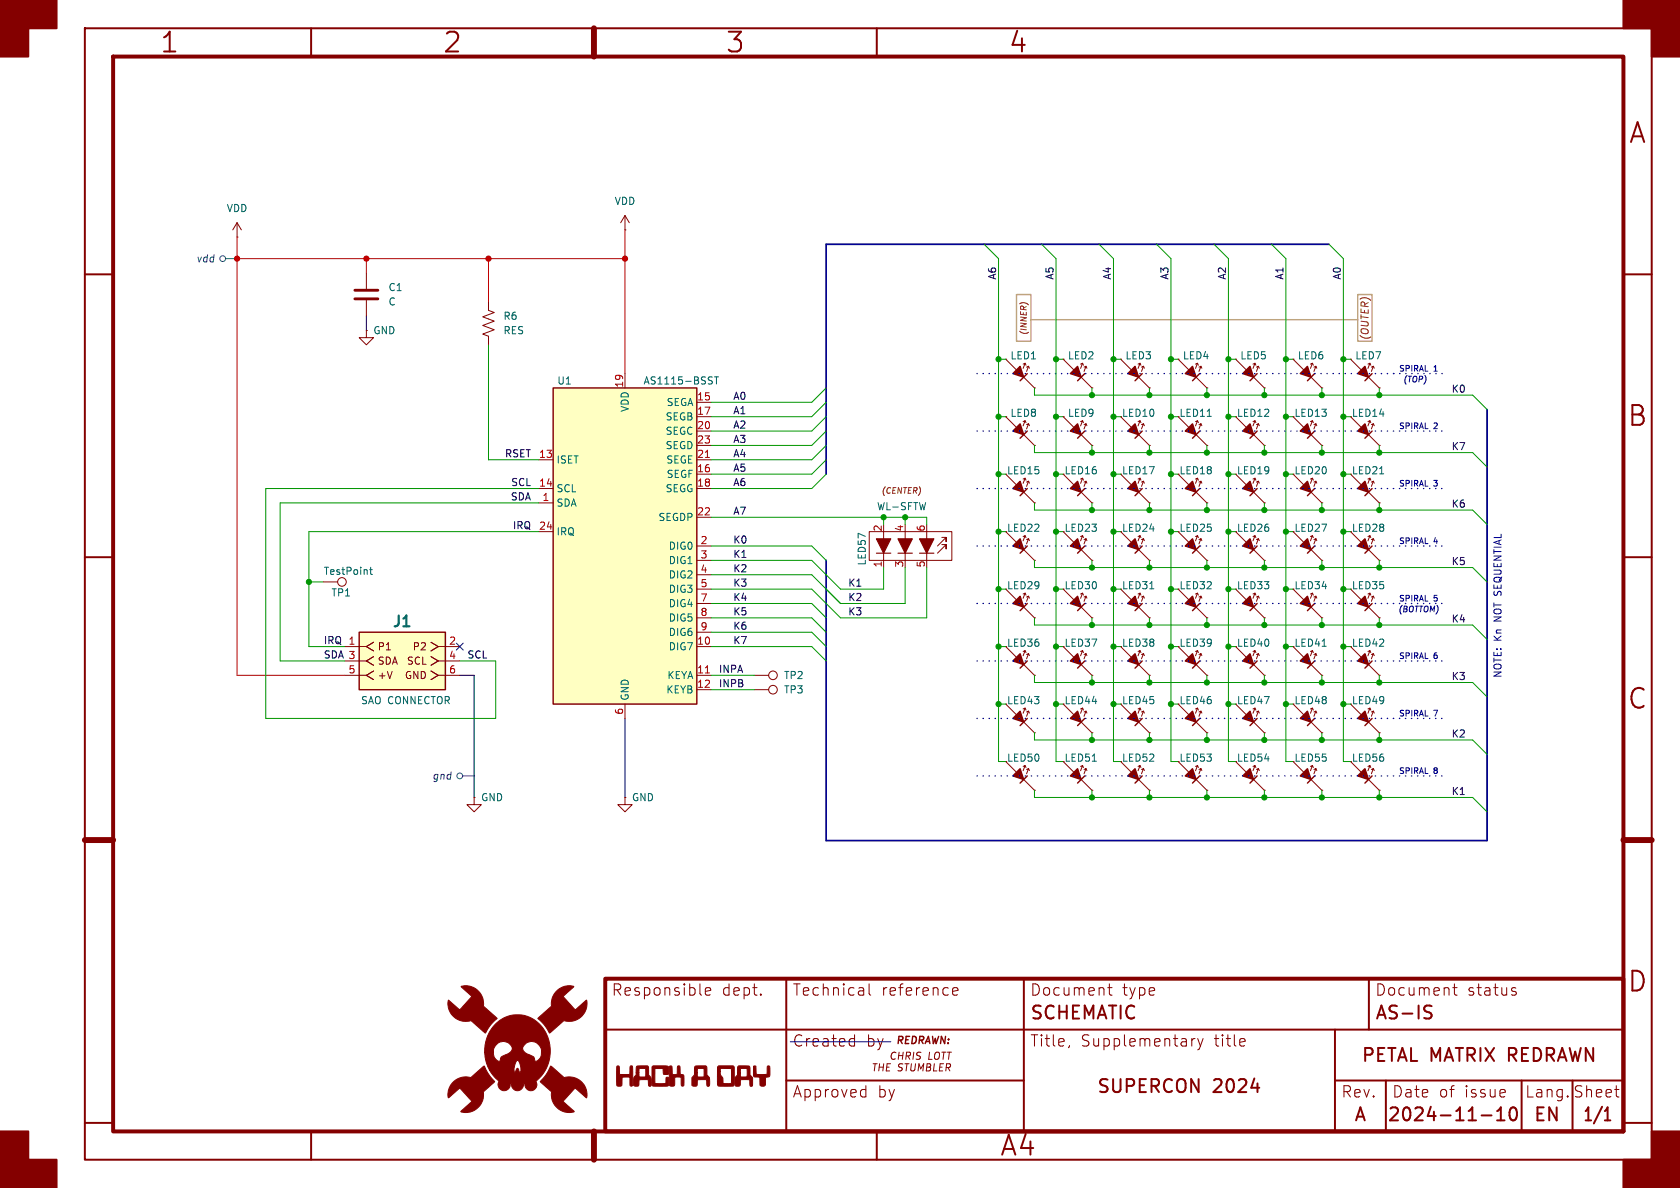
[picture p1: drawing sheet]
<svg xmlns="http://www.w3.org/2000/svg" width="297mm" height="210mm" viewBox="0 0 297 210" stroke-linecap="round" stroke-linejoin="round" font-family="sans-serif">
<g fill="none" stroke="#840000" stroke-width=".35">
<path d="M15 5h277v200h-277zM55 5v5M105 5v5M155 5v5M15 48.5h5M287 48.5h5M15 98.5h5M287 98.5h5M15 148.5h5M287 148.5h5M139 173v27M181 173v27"/>
<path d="M242 173v9M252.2 178.8a.84 .84 0 0 1 .9 .6 .59 .59 0 0 1-.4 .7h-.6M252.2 177.8l.9 .1M15 198.5h5M107 182h180M139 191h42M236 191h51M236 182v18M245 191v9M261.9 197.2h1.8M264.7 198.1h1.3M264.7 196.4l.6-.6v2.3"/>
<path d="M267.2 195.9a.55 .55 0 0 1 .9 .3 1.35 1.35 0 0 1-.5 1.9 .59 .59 0 0 1-.6-.5 1.8 1.8 0 0 1 .2-1.7zM269 191v9M278 191v9M283.7 198.1h1M283.7 196.4l.5-.6v2.3M287 198.5h5M55 200v5M105 200v5M155 200v5"/>
</g>
<path d="M20 10h267v190h-267zM107 173h180v27h-180z" fill="none" stroke="#840000" stroke-width=".7"/>
<path d="M105 5v5M15 148.5h5M287 148.5h5M105 200v5" fill="none" stroke="#840000" stroke-width="1.1"/>
<g fill="#840000" stroke="#840000" stroke-width=".35">
<path d="M0 0h10v5h-5v5h-5z"/>
<path d="M0 200h5v5h5v5h-10z"/>
<path d="M287 0h10v10h-5v-5h-5z"/>
<path d="M292 200h5v10h-10v-5h5z"/>
</g>
<g fill="none" stroke="#840000" stroke-width=".18">
<path d="M41.9 39.4l-.8 1.2M41.9 39.4v2.5M41.9 39.4l.8 1.2M41.9 41.9h.1M64.8 58.4v1.3h1.2l-1.2 1.3-1.3-1.3h1.3M64.8 58.4h.1M64.8 48.3v2.8M64.8 53.1v2.8M86.4 53.3v1.6l1 .3-2.1 .8 2.1 .8-2.1 .7 2.1 .8-2.1 .8 1.1 .3v1.6M177.8 73.7h.1M177.8 63.5h.1M177.8 63.5l1.9 1.9"/>
<path d="M177.8 73.7l1.9 1.9M180.9 74.5l.3-.1-.3 .9M180.9 64.4l.3-.2-.3 .9M181 66.7l1.9 1.9M181 76.8l1.9 1.9M181.2 74.4l.2 .3M181.2 64.2l.2 .4M181.5 75.1l.3-.2-.3 .9M181.5 64.9l.3-.2-.3 1M181.8 74.9l.2 .4M181.8 64.7l.2 .4M182.9 78.7h.1"/>
<path d="M182.9 68.6h.1M188 63.5h.1M188 73.7h.1M188 63.5l1.9 1.9M188 73.7l1.9 1.9M191 64.4l.4-.2-.4 .9M191 74.5l.4-.1-.4 .9M191.1 66.7l1.9 1.9M191.1 76.8l1.9 1.9M191.4 64.2l.1 .4M191.4 74.4l.1 .3M191.6 64.9l.4-.2-.4 1"/>
<path d="M191.6 75.1l.4-.2-.4 .9M192 64.7l.2 .4M192 74.9l.2 .4M193 68.6h.1M193 78.7h.1M198.1 63.5h.1M198.1 73.7l1.9 1.9M198.1 63.5l1.9 1.9M201.2 64.4l.3-.2-.3 .9M201.2 74.5l.3-.1-.3 .9M201.3 76.8l1.9 1.9M201.3 66.7l1.9 1.9"/>
<path d="M201.5 64.2l.2 .4M201.5 74.4l.2 .3M201.8 64.9l.4-.2-.4 1M201.8 75.1l.4-.2-.4 .9M202.2 64.7l.1 .4M202.2 74.9l.1 .4M203.2 68.6h.1M203.2 78.7h.1M208.3 63.5h.1M208.3 63.5l1.9 1.9M208.3 73.7l1.9 1.9M211.4 64.4l.3-.2-.3 .9"/>
<path d="M211.4 74.5l.3-.1-.3 .9M211.5 66.7l1.9 1.9M211.5 76.8l1.9 1.9M211.7 64.2l.2 .4M211.7 74.4l.2 .3M212 64.9l.3-.2-.3 1M212 75.1l.3-.2-.3 .9M212.3 64.7l.2 .4M212.3 74.9l.2 .4M213.4 68.6h.1M213.4 78.7h.1M218.4 63.5h.1"/>
<path d="M218.4 73.7l1.9 1.9M218.4 63.5l1.9 1.9M221.5 74.5l.4-.1-.4 .9M221.5 64.4l.4-.2-.4 .9M221.6 76.8l1.9 1.9M221.6 66.7l1.9 1.9M221.9 74.4l.1 .3M221.9 64.2l.1 .4M222.1 75.1l.4-.2-.4 .9M222.1 64.9l.4-.2-.4 1M222.5 74.9l.1 .4M222.5 64.7l.1 .4"/>
<path d="M223.5 78.7h.1M223.5 68.6h.1M228.6 63.5h.1M228.6 73.7l1.9 1.9M228.6 63.5l1.9 1.9M231.7 74.5l.3-.1-.3 .9M231.7 64.4l.3-.2-.3 .9M231.8 76.8l1.9 1.9M231.8 66.7l1.9 1.9M232 74.4l.2 .3M232 64.2l.2 .4M232.3 75.1l.3-.2-.3 .9"/>
<path d="M232.3 64.9l.3-.2-.3 1M232.6 74.9l.2 .4M232.6 64.7l.2 .4M233.7 78.7h.1M233.7 68.6h.1M238.8 63.5h.1M238.8 63.5l1.9 1.9M238.8 73.7l1.9 1.9M241.8 64.4l.4-.2-.4 .9M241.8 74.5l.4-.1-.4 .9M241.9 66.7l1.9 1.9M241.9 76.8l1.9 1.9"/>
<path d="M242.2 64.2l.1 .4M242.2 74.4l.1 .3M242.4 64.9l.4-.2-.4 1M242.4 75.1l.4-.2-.4 .9M242.8 64.7l.2 .4M242.8 74.9l.2 .4M243.8 68.6h.1M243.8 78.7h.1M153.7 94h14.6v5.1h-14.6zM156.2 94v6.3M160 94v5.1M163.8 94v5.1"/>
<path d="M166.5 96.3h.8v.7v-.7l-1.6 1.5M166.5 95h.8v.8v-.8l-1.6 1.5M177.8 83.8l1.9 1.9M177.8 94l1.9 1.9M180.9 84.7l.3-.2-.3 .9M180.9 94.8l.3-.1-.3 .9M181 87l1.9 1.9M181 97.2l1.9 1.9M181.2 84.5l.2 .4M181.2 94.7l.2 .3M181.5 85.2l.3-.1-.3 .9M181.5 95.4l.3-.2-.3 .9"/>
<path d="M181.8 85.1l.2 .3M181.8 95.2l.2 .4M182.9 88.9h.1M182.9 99.1h.1M188 83.8l1.9 1.9M188 94l1.9 1.9M191 94.8l.4-.1-.4 .9M191 84.7l.4-.2-.4 .9M191.1 87l1.9 1.9M191.1 97.2l1.9 1.9M191.4 94.7l.1 .3M191.4 84.5l.1 .4"/>
<path d="M191.6 95.4l.4-.2-.4 .9M191.6 85.2l.4-.1-.4 .9M192 95.2l.2 .4M192 85.1l.2 .3M193 99.1h.1M193 88.9h.1M198.1 94l1.9 1.9M198.1 83.8l1.9 1.9M201.2 84.7l.3-.2-.3 .9M201.2 94.8l.3-.1-.3 .9M201.3 97.2l1.9 1.9M201.3 87l1.9 1.9"/>
<path d="M201.5 84.5l.2 .4M201.5 94.7l.2 .3M201.8 85.2l.4-.1-.4 .9M201.8 95.4l.4-.2-.4 .9M202.2 85.1l.1 .3M202.2 95.2l.1 .4M203.2 88.9h.1M203.2 99.1h.1M208.3 83.8l1.9 1.9M208.3 94l1.9 1.9M211.4 94.8l.3-.1-.3 .9M211.4 84.7l.3-.2-.3 .9"/>
<path d="M211.5 87l1.9 1.9M211.5 97.2l1.9 1.9M211.7 94.7l.2 .3M211.7 84.5l.2 .4M212 95.4l.3-.2-.3 .9M212 85.2l.3-.1-.3 .9M212.3 95.2l.2 .4M212.3 85.1l.2 .3M213.4 99.1h.1M213.4 88.9h.1M218.4 83.8l1.9 1.9M218.4 94l1.9 1.9"/>
<path d="M221.5 84.7l.4-.2-.4 .9M221.5 94.8l.4-.1-.4 .9M221.6 87l1.9 1.9M221.6 97.2l1.9 1.9M221.9 84.5l.1 .4M221.9 94.7l.1 .3M222.1 85.2l.4-.1-.4 .9M222.1 95.4l.4-.2-.4 .9M222.5 85.1l.1 .3M222.5 95.2l.1 .4M223.5 88.9h.1M223.5 99.1h.1"/>
<path d="M228.6 94l1.9 1.9M228.6 83.8l1.9 1.9M231.7 84.7l.3-.2-.3 .9M231.7 94.8l.3-.1-.3 .9M231.8 87l1.9 1.9M231.8 97.2l1.9 1.9M232 84.5l.2 .4M232 94.7l.2 .3M232.3 85.2l.3-.1-.3 .9M232.3 95.4l.3-.2-.3 .9M232.6 85.1l.2 .3M232.6 95.2l.2 .4"/>
<path d="M233.7 88.9h.1M233.7 99.1h.1M238.8 83.8l1.9 1.9M238.8 94l1.9 1.9M241.8 94.8l.4-.1-.4 .9M241.8 84.7l.4-.2-.4 .9M241.9 97.2l1.9 1.9M241.9 87l1.9 1.9M242.2 94.7l.1 .3M242.2 84.5l.1 .4M242.4 95.4l.4-.2-.4 .9M242.4 85.2l.4-.1-.4 .9"/>
<path d="M242.8 95.2l.2 .4M242.8 85.1l.2 .3M243.8 99.1h.1M243.8 88.9h.1M57.1 102.9h2.6M133.3 119.4h2.6M177.8 114.3l1.9 1.9M177.8 104.1l1.9 1.9M180.9 115.2l.3-.2-.3 .9M180.9 105l.3-.1-.3 .9M181 117.5l1.9 1.9M181 107.3l1.9 1.9"/>
<path d="M181.2 115l.2 .4M181.2 104.9l.2 .3M181.5 115.7l.3-.2-.3 1M181.5 105.5l.3-.1-.3 .9M181.8 115.5l.2 .4M181.8 105.4l.2 .3M182.9 119.4h.1M182.9 109.2h.1M188 104.1l1.9 1.9M188 114.3l1.9 1.9M191 105l.4-.1-.4 .9M191 115.2l.4-.2-.4 .9"/>
<path d="M191.1 107.3l1.9 1.9M191.1 117.5l1.9 1.9M191.4 104.9l.1 .3M191.4 115l.1 .4M191.6 105.5l.4-.1-.4 .9M191.6 115.7l.4-.2-.4 1M192 105.4l.2 .3M192 115.5l.2 .4M193 109.2h.1M193 119.4h.1M198.1 114.3l1.9 1.9M198.1 104.1l1.9 1.9"/>
<path d="M201.2 105l.3-.1-.3 .9M201.2 115.2l.3-.2-.3 .9M201.3 117.5l1.9 1.9M201.3 107.3l1.9 1.9M201.5 104.9l.2 .3M201.5 115l.2 .4M201.8 105.5l.4-.1-.4 .9M201.8 115.7l.4-.2-.4 1M202.2 105.4l.1 .3M202.2 115.5l.1 .4M203.2 109.2h.1M203.2 119.4h.1"/>
<path d="M208.3 104.1l1.9 1.9M208.3 114.3l1.9 1.9M211.4 105l.3-.1-.3 .9M211.4 115.2l.3-.2-.3 .9M211.5 107.3l1.9 1.9M211.5 117.5l1.9 1.9M211.7 104.9l.2 .3M211.7 115l.2 .4M212 105.5l.3-.1-.3 .9M212 115.7l.3-.2-.3 1M212.3 105.4l.2 .3M212.3 115.5l.2 .4"/>
<path d="M213.4 109.2h.1M213.4 119.4h.1M218.4 114.3l1.9 1.9M218.4 104.1l1.9 1.9M221.5 115.2l.4-.2-.4 .9M221.5 105l.4-.1-.4 .9M221.6 117.5l1.9 1.9M221.6 107.3l1.9 1.9M221.9 115l.1 .4M221.9 104.9l.1 .3M222.1 115.7l.4-.2-.4 1M222.1 105.5l.4-.1-.4 .9"/>
<path d="M222.5 115.5l.1 .4M222.5 105.4l.1 .3M223.5 119.4h.1M223.5 109.2h.1M228.6 114.3l1.9 1.9M228.6 104.1l1.9 1.9M231.7 105l.3-.1-.3 .9M231.7 115.2l.3-.2-.3 .9M231.8 117.5l1.9 1.9M231.8 107.3l1.9 1.9M232 104.9l.2 .3M232 115l.2 .4"/>
<path d="M232.3 105.5l.3-.1-.3 .9M232.3 115.7l.3-.2-.3 1M232.6 105.4l.2 .3M232.6 115.5l.2 .4M233.7 109.2h.1M233.7 119.4h.1M238.8 104.1l1.9 1.9M238.8 114.3l1.9 1.9M241.8 115.2l.4-.2-.4 .9M241.8 105l.4-.1-.4 .9M241.9 107.3l1.9 1.9M241.9 117.5l1.9 1.9"/>
<path d="M242.2 115l.1 .4M242.2 104.9l.1 .3M242.4 115.7l.4-.2-.4 1M242.4 105.5l.4-.1-.4 .9M242.8 115.5l.2 .4M242.8 105.4l.2 .3M243.8 119.4h.1M243.8 109.2h.1M133.3 121.9h2.6M177.8 134.6l1.9 1.9M177.8 124.5l1.9 1.9M180.9 135.5l.3-.2-.3 .9"/>
<path d="M180.9 125.3l.3-.1-.3 .9M181 137.8l1.9 1.9M181 127.6l1.9 1.9M181.2 135.3l.2 .4M181.2 125.2l.2 .3M181.5 136l.3-.1-.3 .9M181.5 125.9l.3-.2-.3 .9M181.8 135.9l.2 .3M181.8 125.7l.2 .4M182.9 139.7h.1M182.9 129.5h.1M188 124.5l1.9 1.9"/>
<path d="M188 134.6l1.9 1.9M191 125.3l.4-.1-.4 .9M191 135.5l.4-.2-.4 .9M191.1 127.6l1.9 1.9M191.1 137.8l1.9 1.9M191.4 125.2l.1 .3M191.4 135.3l.1 .4M191.6 125.9l.4-.2-.4 .9M191.6 136l.4-.1-.4 .9M192 125.7l.2 .4M192 135.9l.2 .3M193 129.5h.1"/>
<path d="M193 139.7h.1M198.1 124.5l1.9 1.9M198.1 134.6l1.9 1.9M201.2 135.5l.3-.2-.3 .9M201.2 125.3l.3-.1-.3 .9M201.3 127.6l1.9 1.9M201.3 137.8l1.9 1.9M201.5 135.3l.2 .4M201.5 125.2l.2 .3M201.8 136l.4-.1-.4 .9M201.8 125.9l.4-.2-.4 .9M202.2 135.9l.1 .3"/>
<path d="M202.2 125.7l.1 .4M203.2 139.7h.1M203.2 129.5h.1M208.3 124.5l1.9 1.9M208.3 134.6l1.9 1.9M211.4 135.5l.3-.2-.3 .9M211.4 125.3l.3-.1-.3 .9M211.5 137.8l1.9 1.9M211.5 127.6l1.9 1.9M211.7 135.3l.2 .4M211.7 125.2l.2 .3M212 136l.3-.1-.3 .9"/>
<path d="M212 125.9l.3-.2-.3 .9M212.3 135.9l.2 .3M212.3 125.7l.2 .4M213.4 139.7h.1M213.4 129.5h.1M218.4 134.6l1.9 1.9M218.4 124.5l1.9 1.9M221.5 125.3l.4-.1-.4 .9M221.5 135.5l.4-.2-.4 .9M221.6 137.8l1.9 1.9M221.6 127.6l1.9 1.9M221.9 125.2l.1 .3"/>
<path d="M221.9 135.3l.1 .4M222.1 125.9l.4-.2-.4 .9M222.1 136l.4-.1-.4 .9M222.5 125.7l.1 .4M222.5 135.9l.1 .3M223.5 129.5h.1M223.5 139.7h.1M228.6 124.5l1.9 1.9M228.6 134.6l1.9 1.9M231.7 135.5l.3-.2-.3 .9M231.7 125.3l.3-.1-.3 .9M231.8 127.6l1.9 1.9"/>
<path d="M231.8 137.8l1.9 1.9M232 135.3l.2 .4M232 125.2l.2 .3M232.3 136l.3-.1-.3 .9M232.3 125.9l.3-.2-.3 .9M232.6 135.9l.2 .3M232.6 125.7l.2 .4M233.7 139.7h.1M233.7 129.5h.1M238.8 124.5l1.9 1.9M238.8 134.6l1.9 1.9M241.8 125.3l.4-.1-.4 .9"/>
<path d="M241.8 135.5l.4-.2-.4 .9M241.9 127.6l1.9 1.9M241.9 137.8l1.9 1.9M242.2 125.2l.1 .3M242.2 135.3l.1 .4M242.4 125.9l.4-.2-.4 .9M242.4 136l.4-.1-.4 .9M242.8 125.7l.2 .4M242.8 135.9l.2 .3M243.8 129.5h.1M243.8 139.7h.1M83.8 141v1.2h1.3l-1.3 1.3-1.3-1.3h1.3"/>
<path d="M83.8 141h.1M110.5 141v1.2h1.3l-1.3 1.3-1.3-1.3h1.3M110.5 141h.1M124.7 175.3l.9-.2-.1-.4-.5-.1-.3 .3 .1 .9 .2 .1 .5-.1M134.5 175.7l.1 .1-.1 .1M134.5 175.7l-.1 .1 .1 .1M134.5 175.7v.2M153.6 173.9v1.7l.3 .3M168.4 175.3l1-.2-.1-.4-.6-.1-.3 .3 .1 .9 .2 .1 .6-.1M195.8 174.6h.8M196.1 173.9v1.7l.1 .2 .4 .1M256.8 174.6h.8"/>
<path d="M257.1 173.9v1.7l.1 .2 .4 .1M267.5 175.3l.5 .1 .1 .2-.3 .3h-.4M267.5 174.6l.5 .1M150.5 183.6l.6 .1M151.1 182.9v2M151.1 184.8l-.6 .1M152.5 192.6l.6 .1M153.1 191.9v2M153.1 193.8l-.6 .1M189.1 184.8l-.2 .4M210.7 183.6v1.3M211.3 183.6a.51 .51 0 0 0-.6 .4"/>
<path d="M211.7 183.6l.5 1.3M212.2 184.9l-.2 .5-.3 .2M212.7 183.6l-.5 1.3M219.8 183.6l.2 .1 .1 .4-.9 .2M220 184.8l-.2 .1M285.5 192.6h.7M286 193.9h.2"/>
<circle cx="60.5" cy="102.9" r=".76"/>
<circle cx="136.7" cy="119.4" r=".76"/>
<circle cx="136.7" cy="121.9" r=".76"/>
</g>
<g fill="none" stroke="#840000" stroke-width=".25">
<path d="M181.6 76.2l-1.3 1.3M181.6 66l-1.3 1.3M191.8 66l-1.3 1.3M191.8 76.2l-1.3 1.3M201.9 76.2l-1.2 1.3M201.9 66l-1.2 1.3M212.1 66l-1.3 1.3M212.1 76.2l-1.3 1.3M222.2 76.2l-1.2 1.3M222.2 66l-1.2 1.3M232.4 66l-1.3 1.3M232.4 76.2l-1.3 1.3"/>
<path d="M242.6 66l-1.3 1.3M242.6 76.2l-1.3 1.3M181.6 96.5l-1.3 1.3M181.6 86.4l-1.3 1.2M191.8 86.4l-1.3 1.2M191.8 96.5l-1.3 1.3M201.9 96.5l-1.2 1.3M201.9 86.4l-1.2 1.2M212.1 86.4l-1.3 1.2M212.1 96.5l-1.3 1.3M222.2 86.4l-1.2 1.2M222.2 96.5l-1.2 1.3"/>
<path d="M232.4 86.4l-1.3 1.2M232.4 96.5l-1.3 1.3M242.6 86.4l-1.3 1.2M242.6 96.5l-1.3 1.3M181.6 116.8l-1.3 1.3M181.6 106.7l-1.3 1.3M191.8 106.7l-1.3 1.3M191.8 116.8l-1.3 1.3M201.9 106.7l-1.2 1.3M201.9 116.8l-1.2 1.3M212.1 106.7l-1.3 1.3M212.1 116.8l-1.3 1.3"/>
<path d="M222.2 116.8l-1.2 1.3M222.2 106.7l-1.2 1.3M232.4 116.8l-1.3 1.3M232.4 106.7l-1.3 1.3M242.6 106.7l-1.3 1.3M242.6 116.8l-1.3 1.3M181.6 127l-1.3 1.3M181.6 137.2l-1.3 1.2M191.8 127l-1.3 1.3M191.8 137.2l-1.3 1.2M201.9 137.2l-1.2 1.2M201.9 127l-1.2 1.3"/>
<path d="M212.1 127l-1.3 1.3M212.1 137.2l-1.3 1.2M222.2 127l-1.2 1.3M222.2 137.2l-1.2 1.2M232.4 137.2l-1.3 1.2M232.4 127l-1.3 1.3M242.6 127l-1.3 1.3M242.6 137.2l-1.3 1.2"/>
</g>
<g fill="#840000" stroke="#840000" stroke-width=".25">
<path d="M219.7 76.2l1.3-1.3 .6 1.9z"/>
<path d="M229.9 76.2l1.2-1.3 .7 1.9z"/>
<path d="M219.7 86.4l1.3-1.3 .6 1.9z"/>
<path d="M229.9 86.4l1.2-1.3 .7 1.9z"/>
<path d="M209.5 66l1.3-1.2 .7 1.9z"/>
<path d="M209.5 76.2l1.3-1.3 .7 1.9z"/>
<path d="M189.2 66l1.3-1.2 .6 1.9z"/>
<path d="M199.4 66l1.3-1.2 .6 1.9z"/>
<path d="M199.4 76.2l1.3-1.3 .6 1.9z"/>
<path d="M189.2 76.2l1.3-1.3 .6 1.9z"/>
<path d="M179.1 116.8l1.2-1.2 .7 1.9z"/>
<path d="M189.2 106.7l1.3-1.3 .6 1.9z"/>
<path d="M180.3 85.1l.7 1.9-1.9-.6z"/>
<path d="M179.1 96.5l1.2-1.2 .7 1.9z"/>
<path d="M189.2 116.8l1.3-1.2 .6 1.9z"/>
<path d="M179.1 106.7l1.2-1.3 .7 1.9z"/>
<path d="M179.1 76.2l1.2-1.3 .7 1.9z"/>
<path d="M219.7 116.8l1.3-1.2 .6 1.9z"/>
<path d="M199.4 106.7l1.3-1.3 .6 1.9z"/>
<path d="M209.5 106.7l1.3-1.3 .7 1.9z"/>
<path d="M219.7 106.7l1.3-1.3 .6 1.9z"/>
<path d="M209.5 137.2l1.3-1.3 .7 1.9z"/>
<path d="M200.7 135.9l.6 1.9-1.9-.6z"/>
<path d="M209.5 96.5l1.3-1.2 .7 1.9z"/>
<path d="M189.2 96.5l1.3-1.2 .6 1.9z"/>
<path d="M199.4 86.4l1.3-1.3 .6 1.9z"/>
<path d="M189.2 86.4l1.3-1.3 .6 1.9z"/>
<path d="M199.4 96.5l1.3-1.2 .6 1.9z"/>
<path d="M209.5 86.4l1.3-1.3 .7 1.9z"/>
<path d="M219.7 66l1.3-1.2 .6 1.9z"/>
<path d="M240 66l1.3-1.2 .6 1.9z"/>
<path d="M229.9 66l1.2-1.2 .7 1.9z"/>
<path d="M229.9 96.5l1.2-1.2 .7 1.9z"/>
<path d="M221 95.3l.6 1.9-1.9-.7z"/>
<path d="M199.4 127l1.3-1.3 .6 1.9z"/>
<path d="M209.5 127l1.3-1.3 .7 1.9z"/>
<path d="M240 127l1.3-1.3 .6 1.9z"/>
<path d="M240 137.2l1.3-1.3 .6 1.9z"/>
<path d="M180.3 135.9l.7 1.9-1.9-.6z"/>
<path d="M189.2 127l1.3-1.3 .6 1.9z"/>
<path d="M189.2 137.2l1.3-1.3 .6 1.9z"/>
<path d="M179.1 127l1.2-1.3 .7 1.9z"/>
<path d="M200.7 115.6l.6 1.9-1.9-.7z"/>
<path d="M209.5 116.8l1.3-1.2 .7 1.9z"/>
<path d="M240 96.5l1.3-1.2 .6 1.9z"/>
<path d="M229.9 137.2l1.2-1.3 .7 1.9z"/>
<path d="M221 125.7l.6 1.9-1.9-.6z"/>
<path d="M229.9 127l1.2-1.3 .7 1.9z"/>
<path d="M219.7 137.2l1.3-1.3 .6 1.9z"/>
<path d="M240 86.4l1.3-1.3 .6 1.9z"/>
<path d="M229.9 106.7l1.2-1.3 .7 1.9z"/>
<path d="M240 76.2l1.3-1.3 .6 1.9z"/>
<path d="M179.1 66l1.2-1.2 .7 1.9z"/>
<path d="M240 116.8l1.3-1.2 .6 1.9z"/>
<path d="M229.9 116.8l1.2-1.2 .7 1.9z"/>
<path d="M241.3 105.4l.6 1.9-1.9-.6z"/>
</g>
<path d="M213.4 73.6h.7M243.9 83.8h.7M65.3 100.7h.5M65.5 100.3v1.1l.3 .1M203.3 104.1h.7M233.7 114.2h.8M193.1 134.6h.7" fill="none" stroke="#006464" stroke-width=".18"/>
<g fill="#840000" stroke="#840000" stroke-width=".18">
<path d="M81.5 174.4l1-.2 1.1 .3 .7 .4 .7 .8a3.8 3.8 0 0 1 .5 2.2l2.4 2.1-1 .9-.8 1.2a.34 .34 0 0 1-.4 .5l-1.7-1.6a.99 .99 0 0 0-1.4-.5h-.8l-.7-.2a3 3 0 0 1-1.8-3.5l1.6 1.4a.36 .36 0 0 0 .4 .3 .36 .36 0 0 0 .3-.3l1.5-1.7a.33 .33 0 0 0 .2-.3 .33 .33 0 0 0-.2-.3z"/>
<path d="M97.3 188.5l2.5 2a3.2 3.2 0 0 1 2.6 .4l.9 1a2.92 2.92 0 0 1 .4 2.2l-2-1.7-2.1 2.2a.29 .29 0 0 0 .3 .4l1.2 1.1a.35 .35 0 0 1 .4 .5l-1 .1-.8-.2a3.2 3.2 0 0 1-2.2-3.1v-.4l-1.6-1.4a.43 .43 0 0 1-.3-.5l1-1.2z"/>
<path d="M98.4 175.2a2.84 2.84 0 0 1 3-.8l-1.8 1.7 2 2.3a.27 .27 0 0 0 .3 .1 .27 .27 0 0 0 .1-.3l1.7-1.4v1.2l-.3 .9-.6 .8-.9 .6a3.3 3.3 0 0 1-2.3 .2l-1.9 1.6a.6 .6 0 0 1-.6 .5l-.9-1.5-1.1-1.1 2.1-1.9a.52 .52 0 0 0 .3-.7l.2-1.2z"/>
<path d="M80.1 191.3a3.6 3.6 0 0 1 3.2-.9l2.3-2 .7 1.4 .8 1.1a.28 .28 0 0 1 .3 .2 .28 .28 0 0 1-.1 .3l-1.8 1.6-.1 1.1-.1 .6a3 3 0 0 1-3.8 1.8l1.9-1.8-2.1-2.3-2 1.7-.1-.6 .1-1 .4-.7z"/>
<path d="M87.7 181l.8-.7 1.2-.6 1-.3h1.5l1.1 .3 1.1 .6 1.6 1.5 .7 1.2 .4 1.2 .2 1.5-.1 1.2-.3 1.3-.6 1.2-1.6 1.8 .1 .1a1.07 1.07 0 0 1-.8 1.5 1.07 1.07 0 0 1-1.2-1.3h-.2a1.11 1.11 0 0 1-1.1 1.3 1.11 1.11 0 0 1-1.1-1.2l-.2-.1a1.08 1.08 0 0 1-.7 1.2 1.08 1.08 0 0 1-1.2-.4 1.25 1.25 0 0 1-.1-1.2l-1-.9-.6-1h4.3l.1 .4 .2-.3a.3 .3 0 0 1 .3-.4 .3 .3 0 0 1 .2 .4l.2 .3a2 2 0 0 0-.4-2.1h-.1l-.3 .4-.2 1.3h-4.3l-.7-1.5-.2-1.7h1.5v.2a1.28 1.28 0 0 0 1.2 1.4 1.37 1.37 0 0 1 1.2-1.2l.8-.6 .2-.5h1.8a1.9 1.9 0 0 0 1.5 1.3h.1a.87 .87 0 0 1 .6 1 1.36 1.36 0 0 0 1.1-1.8l-.2-.8a1.67 1.67 0 0 0-2.7-.4l-.4 .7-1.8-.1a1.72 1.72 0 0 0-2.4-.9l-.7 .7-.2 .4-.1 .6h-1.5l.1-1.4 .4-1.4 .6-1.2z"/>
<path d="M133.2 188.5h.4l.1 .9a.4 .4 0 0 0 .1 .5 .4 .4 0 0 0 .5 .1h.4a.77 .77 0 0 0 .9-.2v-1a.26 .26 0 0 1 .3-.4 .26 .26 0 0 1 .2 .4v.4a1.07 1.07 0 0 1-.2 1.2h-.1a.38 .38 0 0 0-.5 .1 .38 .38 0 0 0 0 .4v.9l-.2 .2h-.5l-.2-.2-.1-1.3-.3-.1a.55 .55 0 0 1-.8-.4z"/>
<path d="M127 188.4h2.6l.2 .2v3.1a.47 .47 0 0 1-.7 .3l-2.2-.1-.1-.3v-2.2h.5a1.5 1.5 0 0 0 .5 1.2l.1 .9h1.4v-2.6h-1.9l-.1 .5h-.5v-.8z"/>
<path d="M115.4 188.5l.1-.1h2.2a.49 .49 0 0 1 .5 .2 .49 .49 0 0 1 0 .5v.6a.62 .62 0 0 1-.9 .2l-.1-1h-1.4v2.5a1.01 1.01 0 0 0 1 .2l.8-.1a.87 .87 0 0 0 .1-.9 .25 .25 0 0 1 .4-.2 .25 .25 0 0 1 .1 .3v1.1l-.1 .2h-2.7l-.1-1v-2.4z"/>
<path d="M118.4 188.5a.29 .29 0 0 1 .4 0 .29 .29 0 0 1 0 .3v1.1l.4 .1a.4 .4 0 0 0 .5-.1 .4 .4 0 0 0 0-.5v-.7a.25 .25 0 0 1 .2-.3 .25 .25 0 0 1 .3 .1v.7a.54 .54 0 0 0 .3 .8 .42 .42 0 0 1 .4 .2 .42 .42 0 0 1 0 .4v.9a.3 .3 0 0 1-.2 .5 .3 .3 0 0 1-.3-.4v-1.1l-.2-.1-.9 .1v.9a.53 .53 0 0 1-.3 .7 .53 .53 0 0 1-.7-.3z"/>
<path d="M122.9 188.5l1.9-.1 .2 .3v1.3a1.08 1.08 0 0 1 .5 1.3 .49 .49 0 0 1-.4 .7l-.1-.2-.1-.9h-1.1a.38 .38 0 0 0-.5 0 .38 .38 0 0 0 0 .5 .51 .51 0 0 1-.3 .6 .51 .51 0 0 1-.6-.1h-.1v-1.4l.5-.5v-.4h.5v.4a.28 .28 0 0 0 .1 .4 .28 .28 0 0 0 .3 0l.8-.1v-1.4h-.5a.53 .53 0 0 0-.7 .1v.6h-.5z"/>
<path d="M109.1 188.5a.3 .3 0 0 1 .4 0 .3 .3 0 0 1 0 .4v1l1 .1a.75 .75 0 0 0 .8-.2l.1-1.1a.24 .24 0 0 1 .1-.3 .24 .24 0 0 1 .3 .1l.1 3.4a.32 .32 0 0 1-.5 0 .32 .32 0 0 1 0-.4v-1l-1.2-.1-.2 .1v1.1a.5 .5 0 0 1-.4 .5 .5 .5 0 0 1-.5-.2z"/>
<path d="M130.5 188.5l1.5-.1a.48 .48 0 0 1 .6 .2 .48 .48 0 0 1 0 .6v.8l.4 .5v1a.34 .34 0 0 1 .1 .4 .34 .34 0 0 1-.5 .1l-.1-1a.7 .7 0 0 0-.8-.2h-.4a.3 .3 0 0 0-.4 .1 .3 .3 0 0 0 0 .4 .53 .53 0 0 1-.5 .7 .53 .53 0 0 1-.5-.8v-.7l.5-.5v-.4h.5v.8h1.1l.1-1.2a.29 .29 0 0 0-.1-.3 .29 .29 0 0 0-.3 0h-.8v.7h-.5z"/>
<path d="M112.6 188.5l1.9-.1 .1 .2 .1 .7a1.31 1.31 0 0 0 .3 1.1l.2 .9a.46 .46 0 0 1-.4 .7l-.1-.2-.1-.9h-1.1a.38 .38 0 0 0-.5 0 .38 .38 0 0 0 0 .5 .51 .51 0 0 1-.3 .6 .51 .51 0 0 1-.6-.1l-.1-.7a1.06 1.06 0 0 1 .5-1.2v-.4h.5v.4a.28 .28 0 0 0 0 .4 .28 .28 0 0 0 .4 0l.7-.1v-1.4h-.4a.53 .53 0 0 0-.7 .1v.6h-.5z"/>
</g>
<path d="M154.9 97.8h2.6M158.7 97.8h2.6M162.6 97.8h2.5" fill="none" stroke="#840000" stroke-width=".2"/>
<g fill="#840000" stroke="#840000" stroke-width=".2">
<path d="M162.6 95.3h2.5l-1.3 2.5z"/>
<path d="M158.7 95.3h2.6l-1.3 2.5z"/>
<path d="M154.9 95.3h2.6l-1.3 2.5z"/>
</g>
<path d="M62.7 52.8h4.1M62.7 51.3h4.1" fill="none" stroke="#840000" stroke-width=".51"/>
<path d="M63.5 111.8h15.2v10.1h-15.2z" fill="#ffffc2"/>
<path d="M63.5 111.8h15.2v10.1h-15.2z" fill="none" stroke="#840000" stroke-width=".25"/>
<g fill="none" stroke="#840000" stroke-width=".18">
<path d="M61 119.4h3.8M61 116.8h3.8M61 114.3h3.8M64.8 119.4l1.2 .7M64.8 116.8l1.2 .8M64.8 114.3l1.2 .8M66 118.6l-1.2 .8M66 116.1l-1.2 .7M66 113.5l-1.2 .8M76.2 118.6l1.3 .8M76.2 116.1l1.3 .7M76.2 113.5l1.3 .8"/>
<path d="M77.5 119.4h3.8M77.5 116.8h3.8M77.5 114.3h3.8M77.5 119.4l-1.3 .7M77.5 116.8l-1.3 .8M77.5 114.3l-1.3 .8"/>
</g>
<path d="M97.8 68.6h25.4v55.9h-25.4z" fill="#ffffc2"/>
<path d="M97.8 68.6h25.4v55.9h-25.4z" fill="none" stroke="#840000" stroke-width=".25"/>
<g fill="none" stroke="#840000" stroke-width=".18">
<path d="M110.5 38.1v2.5M110.5 38.1l-.8 1.3M110.5 38.1l.8 1.3M110.5 40.6h.1M110.5 66v2.6M123.2 71.1h2.5M123.2 73.7h2.5M123.2 76.2h2.5M123.2 78.7h2.5M95.2 88.9h2.6M95.2 81.3h2.6M95.2 86.4h2.6"/>
<path d="M95.2 94h2.6M123.2 81.3h2.5M123.2 86.4h2.5M123.2 83.8h2.5M123.2 96.5h2.5M123.2 91.4h2.5M123.2 99.1h2.5M123.2 114.3h2.5M123.2 119.4h2.5M123.2 101.6h2.5M123.2 104.1h2.5M123.2 106.7h2.5"/>
<path d="M123.2 109.2h2.5M123.2 111.8h2.5M110.5 124.5v2.5M123.2 121.9h2.5"/>
</g>
<path d="M124.7 80.9h.7M124.7 119h.7" fill="none" stroke="#a90000" stroke-width=".18"/>
<path d="M125.7 67.3l.2 .2-.2 .4M125.8 66.6l.1 .1M126.3 66.6h.7M126.7 66.6v1.3" fill="none" stroke="#006464" stroke-width=".18"/>
<g fill="none" stroke="#484848" stroke-width=".18">
<path d="M39.9 45.7h2M81.8 137.2h2"/>
<circle cx="39.4" cy="45.7" r=".51"/>
<circle cx="81.3" cy="137.2" r=".51"/>
</g>
<path d="M179.7 52.1h2.5v8.2h-2.5zM240 52.1h2.6v8.2h-2.6z" fill="none" stroke="#bea47d" stroke-width=".25"/>
<path d="M172.7 76.2h82.6M172.7 66h73.7M246.4 66h8.9M172.7 86.4h82.6M172.7 96.5h82.6M172.7 116.8h82.6M172.7 106.7h82.6M172.7 137.2h82.6M172.7 127h82.6" fill="none" stroke="#00f" stroke-width=".25" stroke-dasharray=".1 1"/>
<path d="M182.2 56.5h57.8" fill="none" stroke="#bfa680" stroke-width=".25"/>
<path d="M139.7 184.2h17.8" fill="none" stroke="#0000c2" stroke-width=".18"/>
<path d="M234.9 43.2h-88.9v40.6M262.9 72.4v76.2h-116.9v-49.5" fill="none" stroke="#000084" stroke-width=".3"/>
<g fill="none" stroke="#009600" stroke-width=".18">
<path d="M174 43.2l2.5 2.5v88.9h1.3M184.1 43.2l2.6 2.5v88.9h1.3M194.3 43.2l2.5 2.5v88.9h1.3M204.5 43.2l2.5 2.5v88.9h1.3M214.6 43.2l2.6 2.5v88.9h1.2M224.8 43.2l2.5 2.5v88.9h1.3M234.9 43.2l2.6 2.5v88.9h1.3M86.4 61v20.3h8.8M146 78.7l-2.5 2.6h-17.8M146 76.2l-2.5 2.5h-17.8M146 71.1l-2.5 2.6h-17.8M146 68.6l-2.5 2.5h-17.8"/>
<path d="M146 73.7l-2.5 2.5h-17.8M176.5 73.7h1.3M176.5 63.5h1.3M182.9 78.7v1.3h77.4l2.6 2.6M182.9 68.6v1.3h77.4l2.6 2.5M186.7 73.7h1.3M186.7 63.5h1.3M193 68.6v1.3M193 78.7v1.3M196.8 73.7h1.3M196.8 63.5h1.3M203.2 68.6v1.3"/>
<path d="M203.2 78.7v1.3M207 73.7h1.3M207 63.5h1.3M213.4 68.6v1.3M213.4 78.7v1.3M217.2 73.7h1.2M217.2 63.5h1.2M223.5 68.6v1.3M223.5 78.7v1.3M227.3 73.7h1.3M227.3 63.5h1.3M233.7 68.6v1.3"/>
<path d="M233.7 78.7v1.3M237.5 73.7h1.3M237.5 63.5h1.3M243.8 68.6v1.3M243.8 78.7v1.3M95.2 94h-40.6v20.3h6.4M95.2 86.4h-48.2v40.6h40.6v-10.2h-6.3M95.2 88.9h-45.7v27.9h11.5M125.7 99.1h17.8l5.1 5h7.6v-3.8M125.7 96.5h17.8l2.5 2.6M125.7 91.4h38.1v1.3M146 83.8l-2.5 2.6h-17.8"/>
<path d="M146 81.3l-2.5 2.5h-17.8M156.2 91.4v1.3M160 91.4v1.3M176.5 94h1.3M176.5 83.8h1.3M182.9 88.9v1.3h77.4l2.6 2.5M182.9 99.1v1.2h77.4l2.6 2.6M186.7 94h1.3M186.7 83.8h1.3M193 88.9v1.3M193 99.1v1.2M196.8 94h1.3"/>
<path d="M196.8 83.8h1.3M203.2 88.9v1.3M203.2 99.1v1.2M207 94h1.3M207 83.8h1.3M213.4 88.9v1.3M213.4 99.1v1.2M217.2 94h1.2M217.2 83.8h1.2M223.5 88.9v1.3M223.5 99.1v1.2M227.3 94h1.3"/>
<path d="M227.3 83.8h1.3M233.7 88.9v1.3M233.7 99.1v1.2M237.5 94h1.3M237.5 83.8h1.3M243.8 88.9v1.3M243.8 99.1v1.2M54.6 102.9h2.5M125.7 114.3h17.8l2.5 2.5M125.7 106.7h17.8l2.5 2.5M125.7 111.8h17.8l2.5 2.5M125.7 109.2h17.8l2.5 2.6"/>
<path d="M125.7 119.4h7.6M160 100.3v6.4h-11.4l-5.1-5.1h-17.8M163.8 100.3v8.9h-15.2l-5.1-5.1h-17.8M176.5 114.3h1.3M176.5 104.1h1.3M182.9 109.2v1.3h77.4l2.6 2.5M182.9 119.4v1.3h77.4l2.6 2.5M186.7 114.3h1.3M186.7 104.1h1.3M193 109.2v1.3M193 119.4v1.3M196.8 114.3h1.3"/>
<path d="M196.8 104.1h1.3M203.2 109.2v1.3M203.2 119.4v1.3M207 114.3h1.3M207 104.1h1.3M213.4 109.2v1.3M213.4 119.4v1.3M217.2 114.3h1.2M217.2 104.1h1.2M223.5 109.2v1.3M223.5 119.4v1.3M227.3 114.3h1.3"/>
<path d="M227.3 104.1h1.3M233.7 109.2v1.3M233.7 119.4v1.3M237.5 114.3h1.3M237.5 104.1h1.3M243.8 109.2v1.3M243.8 119.4v1.3M125.7 121.9h7.6M176.5 124.5h1.3M182.9 129.5v1.3h77.4l2.6 2.6M182.9 139.7v1.3h77.4l2.6 2.5M186.7 124.5h1.3"/>
<path d="M193 129.5v1.3M193 139.7v1.3M196.8 124.5h1.3M203.2 129.5v1.3M203.2 139.7v1.3M207 124.5h1.3M213.4 129.5v1.3M213.4 139.7v1.3M217.2 124.5h1.2M223.5 129.5v1.3M223.5 139.7v1.3M227.3 124.5h1.3"/>
<path d="M233.7 129.5v1.3M233.7 139.7v1.3M237.5 124.5h1.3M243.8 129.5v1.3M243.8 139.7v1.3"/>
</g>
<path d="M64.8 55.9v2.5M81.3 119.4h2.5v21.6M110.5 127v14" fill="none" stroke="#000" stroke-width=".18"/>
<path d="M41.9 45.7h68.6M41.9 41.9v77.5h19.1M64.8 45.7v2.6M86.4 45.7v7.6M110.5 40.6v25.4" fill="none" stroke="#c20000" stroke-width=".18"/>
<path d="M80.7 113.7l1.2 1.2M81.9 113.7l-1.2 1.2" fill="none" stroke="#000084" stroke-width=".18"/>
<g fill="#009600" stroke="#009600" stroke-width=".18">
<circle cx="223.5" cy="130.8" r=".46"/>
<circle cx="223.5" cy="141" r=".46"/>
<circle cx="237.5" cy="124.5" r=".46"/>
<circle cx="243.8" cy="120.7" r=".46"/>
<circle cx="227.3" cy="124.5" r=".46"/>
<circle cx="233.7" cy="130.8" r=".46"/>
<circle cx="223.5" cy="120.7" r=".46"/>
<circle cx="243.8" cy="130.8" r=".46"/>
<circle cx="233.7" cy="141" r=".46"/>
<circle cx="243.8" cy="141" r=".46"/>
<circle cx="233.7" cy="120.7" r=".46"/>
<circle cx="217.2" cy="124.5" r=".46"/>
<circle cx="207" cy="124.5" r=".46"/>
<circle cx="243.8" cy="110.5" r=".46"/>
<circle cx="237.5" cy="114.3" r=".46"/>
<circle cx="227.3" cy="114.3" r=".46"/>
<circle cx="223.5" cy="110.5" r=".46"/>
<circle cx="233.7" cy="110.5" r=".46"/>
<circle cx="160" cy="91.4" r=".46"/>
<circle cx="156.2" cy="91.4" r=".46"/>
<circle cx="213.4" cy="120.7" r=".46"/>
<circle cx="203.2" cy="120.7" r=".46"/>
<circle cx="217.2" cy="114.3" r=".46"/>
<circle cx="207" cy="114.3" r=".46"/>
<circle cx="213.4" cy="110.5" r=".46"/>
<circle cx="207" cy="104.1" r=".46"/>
<circle cx="213.4" cy="100.3" r=".46"/>
<circle cx="193" cy="110.5" r=".46"/>
<circle cx="176.5" cy="94" r=".46"/>
<circle cx="176.5" cy="83.8" r=".46"/>
<circle cx="176.5" cy="73.7" r=".46"/>
<circle cx="203.2" cy="130.8" r=".46"/>
<circle cx="213.4" cy="130.8" r=".46"/>
<circle cx="213.4" cy="141" r=".46"/>
<circle cx="207" cy="63.5" r=".46"/>
<circle cx="196.8" cy="73.7" r=".46"/>
<circle cx="207" cy="73.7" r=".46"/>
<circle cx="186.7" cy="63.5" r=".46"/>
<circle cx="186.7" cy="73.7" r=".46"/>
<circle cx="176.5" cy="63.5" r=".46"/>
<circle cx="196.8" cy="114.3" r=".46"/>
<circle cx="193" cy="120.7" r=".46"/>
<circle cx="203.2" cy="110.5" r=".46"/>
<circle cx="193" cy="130.8" r=".46"/>
<circle cx="196.8" cy="124.5" r=".46"/>
<circle cx="193" cy="100.3" r=".46"/>
<circle cx="196.8" cy="83.8" r=".46"/>
<circle cx="207" cy="94" r=".46"/>
<circle cx="207" cy="83.8" r=".46"/>
<circle cx="186.7" cy="114.3" r=".46"/>
<circle cx="176.5" cy="114.3" r=".46"/>
<circle cx="176.5" cy="104.1" r=".46"/>
<circle cx="186.7" cy="83.8" r=".46"/>
<circle cx="186.7" cy="94" r=".46"/>
<circle cx="186.7" cy="104.1" r=".46"/>
<circle cx="54.6" cy="102.9" r=".46"/>
<circle cx="193" cy="141" r=".46"/>
<circle cx="203.2" cy="141" r=".46"/>
<circle cx="176.5" cy="124.5" r=".46"/>
<circle cx="186.7" cy="124.5" r=".46"/>
<circle cx="217.2" cy="94" r=".46"/>
<circle cx="217.2" cy="104.1" r=".46"/>
<circle cx="233.7" cy="100.3" r=".46"/>
<circle cx="237.5" cy="104.1" r=".46"/>
<circle cx="237.5" cy="94" r=".46"/>
<circle cx="243.8" cy="100.3" r=".46"/>
<circle cx="227.3" cy="94" r=".46"/>
<circle cx="223.5" cy="100.3" r=".46"/>
<circle cx="227.3" cy="104.1" r=".46"/>
<circle cx="237.5" cy="63.5" r=".46"/>
<circle cx="233.7" cy="69.9" r=".46"/>
<circle cx="237.5" cy="73.7" r=".46"/>
<circle cx="243.8" cy="69.9" r=".46"/>
<circle cx="243.8" cy="90.2" r=".46"/>
<circle cx="243.8" cy="80" r=".46"/>
<circle cx="233.7" cy="90.2" r=".46"/>
<circle cx="237.5" cy="83.8" r=".46"/>
<circle cx="213.4" cy="69.9" r=".46"/>
<circle cx="217.2" cy="73.7" r=".46"/>
<circle cx="223.5" cy="80" r=".46"/>
<circle cx="233.7" cy="80" r=".46"/>
<circle cx="213.4" cy="90.2" r=".46"/>
<circle cx="203.2" cy="100.3" r=".46"/>
<circle cx="193" cy="90.2" r=".46"/>
<circle cx="203.2" cy="90.2" r=".46"/>
<circle cx="196.8" cy="104.1" r=".46"/>
<circle cx="196.8" cy="94" r=".46"/>
<circle cx="223.5" cy="69.9" r=".46"/>
<circle cx="217.2" cy="63.5" r=".46"/>
<circle cx="227.3" cy="63.5" r=".46"/>
<circle cx="193" cy="80" r=".46"/>
<circle cx="203.2" cy="80" r=".46"/>
<circle cx="213.4" cy="80" r=".46"/>
<circle cx="196.8" cy="63.5" r=".46"/>
<circle cx="203.2" cy="69.9" r=".46"/>
<circle cx="193" cy="69.9" r=".46"/>
<circle cx="223.5" cy="90.2" r=".46"/>
<circle cx="227.3" cy="83.8" r=".46"/>
<circle cx="227.3" cy="73.7" r=".46"/>
<circle cx="217.2" cy="83.8" r=".46"/>
</g>
<g fill="#c20000" stroke="#c20000" stroke-width=".18">
<circle cx="110.5" cy="45.7" r=".46"/>
<circle cx="86.4" cy="45.7" r=".46"/>
<circle cx="41.9" cy="45.7" r=".46"/>
<circle cx="64.8" cy="45.7" r=".46"/>
</g>
<g font-size="4.9" fill="#840000">
<text x="28.2" y="9.8">1</text>
<text x="78.2" y="9.8">2</text>
<text x="128.2" y="9.8">3</text>
<text x="178.2" y="9.8">4</text>
<text x="287.8" y="25.8">A</text>
<text x="287.6" y="75.8">B</text>
<text x="287.6" y="125.8">C</text>
<text x="287.6" y="175.8">D</text>
<text x="176.7" y="204.8">A4</text>
</g>
<g font-size="3.2" fill="#840000">
<text x="182" y="180.7">SCHEMATIC</text>
<text x="243" y="180.7">AS-IS</text>
<text x="240.5" y="188.2">PETAL MATRIX REDRAWN</text>
<text x="193.7" y="193.7">SUPERCON</text>
<text x="214.5" y="193.7">2024</text>
<text x="239.2" y="198.7">A</text>
<text x="245.1" y="198.7">2024-11-10</text>
<text x="271" y="198.7">EN</text>
<text x="279.6" y="198.7">1/1</text>
</g>
<g font-size="2.8" fill="#840000">
<text x="108" y="176.3">Responsible</text>
<text x="127.6" y="176.3">dept.</text>
<text x="140" y="176.3">Technical</text>
<text x="155.8" y="176.3">reference</text>
<text x="182" y="176.3">Document</text>
<text x="198.3" y="176.3">type</text>
<text x="243" y="176.3">Document</text>
<text x="259.3" y="176.3">status</text>
<text x="140" y="185.3">Created</text>
<text x="153.1" y="185.3">by</text>
<text x="182" y="185.3">Title,</text>
<text x="191" y="185.3">Supplementary</text>
<text x="214.7" y="185.3">title</text>
<text x="140" y="194.3">Approved</text>
<text x="155.1" y="194.3">by</text>
<text x="237" y="194.3">Rev.</text>
<text x="246" y="194.3">Date</text>
<text x="254.3" y="194.3">of</text>
<text x="258.9" y="194.3">issue</text>
<text x="269.5" y="194.3">Lang. Sheet</text>
</g>
<text font-size="2.7" fill="#006464" x="69.1" y="111.4">J1</text>
<g font-size="1.8" fill="#006464">
<text x="40" y="37.7">VDD</text>
<text x="108.6" y="36.4">VDD</text>
<text x="68.6" y="51.7">C1</text>
<text x="65.9" y="59.3">GND</text>
<text x="68.6" y="54.2">C</text>
<text x="88.9" y="56.7">R6</text>
<text x="88.9" y="59.3">RES</text>
<text x="178.5" y="63.7">LED1</text>
<text x="188.7" y="63.7">LED2</text>
<text x="198.9" y="63.7">LED3</text>
<text x="209" y="63.7">LED4</text>
<text x="219.2" y="63.7">LED5</text>
<text x="229.3" y="63.7">LED6</text>
<text x="239.5" y="63.7">LED7</text>
<text x="98.4" y="68.2">U1</text>
<text x="113.7" y="68.2">AS1115-BSST</text>
<text x="117.8" y="72">SEGA</text>
<text x="111.4" y="72.9" transform="rotate(-90 111.4 72.9)">VDD</text>
<text x="117.6" y="74.5">SEGB</text>
<text x="117.6" y="77.1">SEGC</text>
<text x="178.5" y="73.9">LED8</text>
<text x="188.7" y="73.9">LED9</text>
<text x="198.3" y="73.9">LED10</text>
<text x="208.4" y="73.9">LED11</text>
<text x="218.6" y="73.9">LED12</text>
<text x="228.7" y="73.9">LED13</text>
<text x="238.9" y="73.9">LED14</text>
<text x="98.3" y="82.1">ISET</text>
<text x="117.6" y="79.6">SEGD</text>
<text x="117.7" y="82.1">SEGE</text>
<text x="98.3" y="89.8">SDA</text>
<text x="98.3" y="87.2">SCL</text>
<text x="117.6" y="87.2">SEGG</text>
<text x="117.8" y="84.7">SEGF</text>
<text x="177.9" y="84">LED15</text>
<text x="188.1" y="84">LED16</text>
<text x="198.3" y="84">LED17</text>
<text x="208.4" y="84">LED18</text>
<text x="218.6" y="84">LED19</text>
<text x="228.7" y="84">LED20</text>
<text x="238.9" y="84">LED21</text>
<text x="98.3" y="94.8">IRQ</text>
<text x="116.3" y="92.3">SEGDP</text>
<text x="154.9" y="90.4">WL-SFTW</text>
<text x="177.9" y="94.2">LED22</text>
<text x="188.1" y="94.2">LED23</text>
<text x="198.3" y="94.2">LED24</text>
<text x="208.4" y="94.2">LED25</text>
<text x="218.6" y="94.2">LED26</text>
<text x="228.7" y="94.2">LED27</text>
<text x="238.9" y="94.2">LED28</text>
<text x="57.1" y="101.8">TestPoint</text>
<text x="118.1" y="97.4">DIG0</text>
<text x="118.1" y="99.9">DIG1</text>
<text x="153.3" y="100.1" transform="rotate(-90 153.3 100.1)">LED57</text>
<text x="58.5" y="105.6">TP1</text>
<text x="118.1" y="102.5">DIG2</text>
<text x="118.1" y="105">DIG3</text>
<text x="118.1" y="107.5">DIG4</text>
<text x="177.9" y="104.4">LED29</text>
<text x="188.1" y="104.4">LED30</text>
<text x="198.3" y="104.4">LED31</text>
<text x="208.4" y="104.4">LED32</text>
<text x="218.6" y="104.4">LED33</text>
<text x="228.7" y="104.4">LED34</text>
<text x="238.9" y="104.4">LED35</text>
<text x="118.1" y="110.1">DIG5</text>
<text x="118.1" y="112.6">DIG6</text>
<text x="118.1" y="115.2">DIG7</text>
<text x="177.9" y="114.5">LED36</text>
<text x="188.1" y="114.5">LED37</text>
<text x="198.3" y="114.5">LED38</text>
<text x="208.4" y="114.5">LED39</text>
<text x="218.6" y="114.5">LED40</text>
<text x="228.7" y="114.5">LED41</text>
<text x="238.9" y="114.5">LED42</text>
<text x="63.7" y="124.7">SAO CONNECTOR</text>
<text x="111.4" y="124" transform="rotate(-90 111.4 124)">GND</text>
<text x="117.7" y="122.8">KEYB</text>
<text x="117.9" y="120.2">KEYA</text>
<text x="138.5" y="122.8">TP3</text>
<text x="138.5" y="120.2">TP2</text>
<text x="177.9" y="124.7">LED43</text>
<text x="188.1" y="124.7">LED44</text>
<text x="198.3" y="124.7">LED45</text>
<text x="208.4" y="124.7">LED46</text>
<text x="218.6" y="124.7">LED47</text>
<text x="228.7" y="124.7">LED48</text>
<text x="238.9" y="124.7">LED49</text>
<text x="177.9" y="134.8">LED50</text>
<text x="188.1" y="134.8">LED51</text>
<text x="198.3" y="134.8">LED52</text>
<text x="208.4" y="134.8">LED53</text>
<text x="218.6" y="134.8">LED54</text>
<text x="228.7" y="134.8">LED55</text>
<text x="238.9" y="134.8">LED56</text>
<text x="85" y="141.8">GND</text>
<text x="111.6" y="141.8">GND</text>
</g>
<g font-size="1.8" fill="#484848">
<text x="34.6" y="46.6">vdd</text>
<text x="76.4" y="138">gnd</text>
</g>
<g font-size="1.8" fill="#0f0f0f">
<text x="176.2" y="49.5" transform="rotate(-90 176.2 49.5)">A6</text>
<text x="186.3" y="49.5" transform="rotate(-90 186.3 49.5)">A5</text>
<text x="196.5" y="49.5" transform="rotate(-90 196.5 49.5)">A4</text>
<text x="206.7" y="49.5" transform="rotate(-90 206.7 49.5)">A3</text>
<text x="216.8" y="49.5" transform="rotate(-90 216.8 49.5)">A2</text>
<text x="227" y="49.5" transform="rotate(-90 227 49.5)">A1</text>
<text x="237.1" y="49.5" transform="rotate(-90 237.1 49.5)">A0</text>
<text x="129.5" y="70.8">A0</text>
<text x="256.5" y="69.5">K0</text>
<text x="129.5" y="73.3">A1</text>
<text x="129.5" y="75.9">A2</text>
<text x="89.2" y="80.9">RSET</text>
<text x="129.5" y="78.4">A3</text>
<text x="129.5" y="83.5">A5</text>
<text x="129.5" y="80.9">A4</text>
<text x="256.5" y="79.7">K7</text>
<text x="90.2" y="88.6">SDA</text>
<text x="90.3" y="86">SCL</text>
<text x="129.5" y="86">A6</text>
<text x="256.5" y="89.8">K6</text>
<text x="90.6" y="93.6">IRQ</text>
<text x="129.5" y="91.1">A7</text>
<text x="129.5" y="101.3">K2</text>
<text x="129.5" y="98.7">K1</text>
<text x="129.5" y="96.2">K0</text>
<text x="256.5" y="100">K5</text>
<text x="129.5" y="106.3">K4</text>
<text x="129.5" y="103.8">K3</text>
<text x="149.9" y="106.3">K2</text>
<text x="149.9" y="103.8">K1</text>
<text x="57.1" y="114">IRQ 1</text>
<text x="129.5" y="114">K7</text>
<text x="129.5" y="108.9">K5</text>
<text x="129.5" y="111.4">K6</text>
<text x="149.9" y="108.9">K3</text>
<text x="256.5" y="110.1">K4</text>
<text x="57.1" y="116.5">SDA 3</text>
<text x="82.5" y="116.5">SCL</text>
<text x="127" y="119">INPA</text>
<text x="127" y="121.6">INPB</text>
<text x="256.5" y="120.3">K3</text>
<text x="256.5" y="130.5">K2</text>
<text x="256.5" y="140.6">K1</text>
</g>
<text font-size="1.8" fill="#804d00" x="242.2" y="60.2" transform="rotate(-90 242.2 60.2)">(OUTER)</text>
<g font-size="1.8" fill="#a90000">
<text x="110.2" y="68.6" transform="rotate(-90 110.2 68.6)">19</text>
<text x="123.1" y="70.9">15</text>
<text x="123.1" y="73.4">17</text>
<text x="123.1" y="75.9">20</text>
<text x="95.2" y="81">13</text>
<text x="123.1" y="83.6">16</text>
<text x="123.1" y="81">21</text>
<text x="123.1" y="78.5">23</text>
<text x="95.2" y="86.1">14</text>
<text x="95.8" y="88.6">1</text>
<text x="123.1" y="86.1">18</text>
<text x="95.2" y="93.7">24</text>
<text x="123.1" y="91.2">22</text>
<text x="156" y="94.1" transform="rotate(-90 156 94.1)">2</text>
<text x="159.8" y="94.1" transform="rotate(-90 159.8 94.1)">4</text>
<text x="163.6" y="94.1" transform="rotate(-90 163.6 94.1)">6</text>
<text x="123.8" y="96.3">2</text>
<text x="123.8" y="98.8">3</text>
<text x="123.8" y="101.3">4</text>
<text x="156" y="100.4" transform="rotate(-90 156 100.4)">1</text>
<text x="159.8" y="100.4" transform="rotate(-90 159.8 100.4)">3</text>
<text x="163.6" y="100.4" transform="rotate(-90 163.6 100.4)">5</text>
<text x="123.8" y="103.9">5</text>
<text x="123.8" y="106.4">7</text>
<text x="123.8" y="109">8</text>
<text x="123.8" y="111.5">9</text>
<text x="61.5" y="119.1">5</text>
<text x="79.3" y="114">2</text>
<text x="79.3" y="116.6">4</text>
<text x="79.3" y="119.1">6</text>
<text x="123.1" y="114">10</text>
<text x="123.1" y="119.1">11</text>
<text x="123.1" y="121.7">12</text>
<text x="110.2" y="126.4" transform="rotate(-90 110.2 126.4)">6</text>
</g>
<g font-size="1.8" fill="#0000c2">
<text x="265.7" y="109.8" transform="rotate(-90 265.7 109.8)">NOT SEQUENTIAL</text>
<text x="265.7" y="119.9" transform="rotate(-90 265.7 119.9)">NOTE: Kn</text>
</g>
<g font-size="1.8" fill="#840000">
<text x="66.7" y="115.2">P1</text>
<text x="66.7" y="117.7">SDA</text>
<text x="71.8" y="117.7">SCL</text>
<text x="72.9" y="115.2">P2</text>
<text x="66.7" y="120.3">+V</text>
<text x="71.5" y="120.3">GND</text>
<text x="158.2" y="184.9">REDRAWN:</text>
<text x="154" y="189.6">THE STUMBLER</text>
<text x="157.1" y="187.6">CHRIS</text>
<text x="164" y="187.6">LOTT</text>
</g>
<g font-size="1.4" fill="#804d00">
<text x="181.7" y="59.3" transform="rotate(-90 181.7 59.3)">(INNER)</text>
<text x="155.7" y="87.5">(CENTER)</text>
</g>
<g font-size="1.4" fill="#0000c2">
<text x="247.2" y="65.9">SPIRAL</text>
<text x="253.4" y="65.9">1</text>
<text x="248" y="67.8">(TOP)</text>
<text x="247.2" y="76.1">SPIRAL</text>
<text x="253.4" y="76.1">2</text>
<text x="247.2" y="86.2">SPIRAL</text>
<text x="253.4" y="86.2">3</text>
<text x="247.2" y="96.4">SPIRAL</text>
<text x="253.4" y="96.4">4</text>
<text x="247.2" y="106.5">SPIRAL</text>
<text x="253.4" y="106.5">5</text>
<text x="247.1" y="108.4">(BOTTOM)</text>
<text x="247.2" y="116.7">SPIRAL</text>
<text x="253.4" y="116.7">6</text>
<text x="247.2" y="126.9">SPIRAL</text>
<text x="253.4" y="126.9">7</text>
<text x="247.2" y="137">SPIRAL</text>
<text x="253.4" y="137">8</text>
</g>
</svg>
